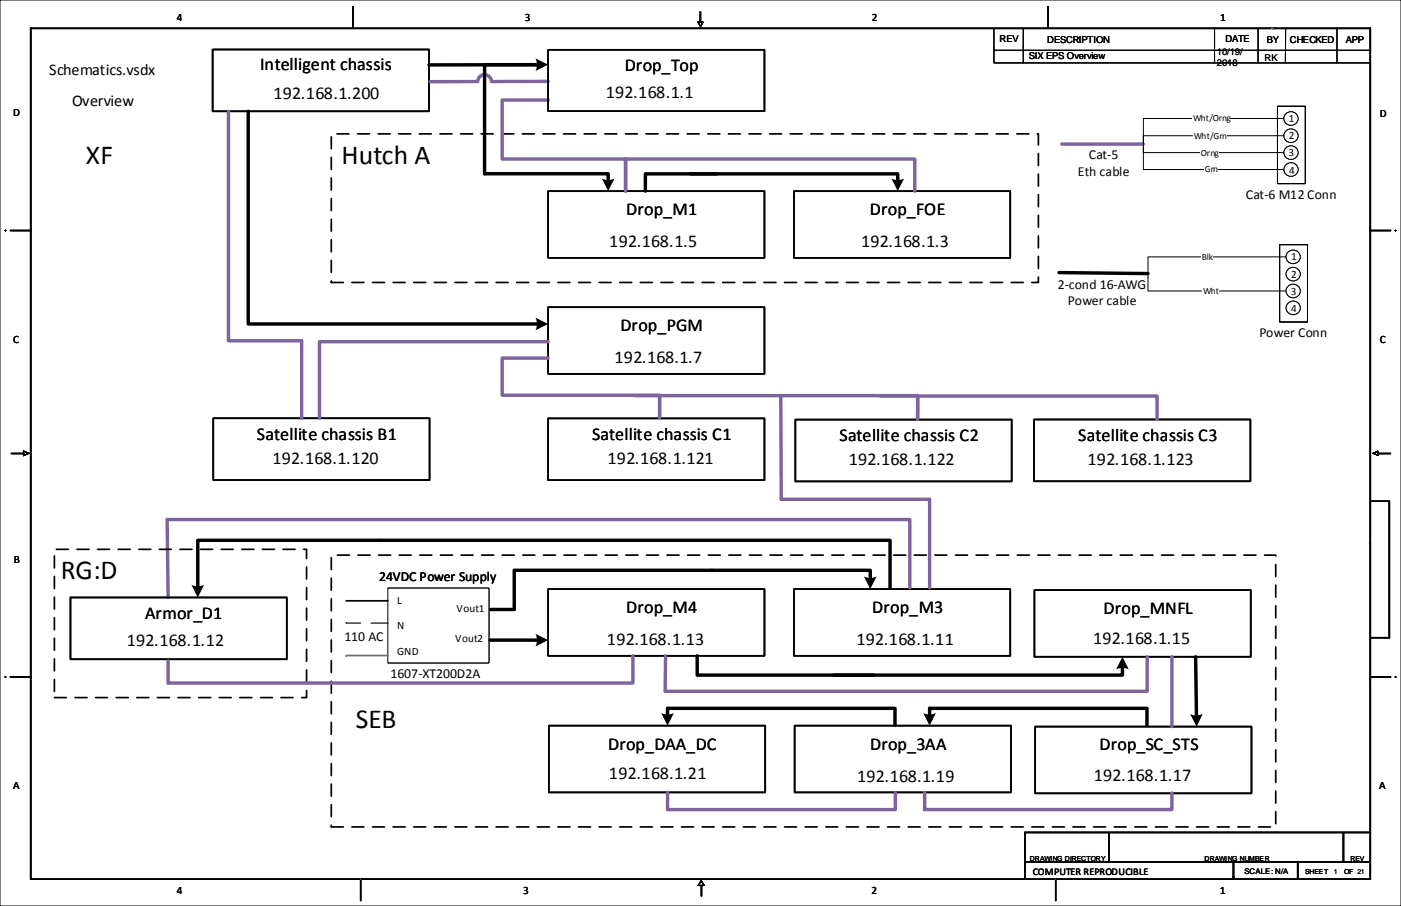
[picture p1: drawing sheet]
<svg xmlns="http://www.w3.org/2000/svg" width="432mm" height="279mm" viewBox="0 0 432 279" stroke-linecap="round" stroke-linejoin="round" font-family="sans-serif">
<path d="M0 0h431.8v279.4h-431.8z" fill="none" stroke="#000" stroke-width=".31"/>
<path d="M9.4 8.7v262.5l.2-.2v-262.2zM9.4 8.7l.2 .1h412.6l.2-.1zM422.2 8.8v262.2l.2 .2v-262.5zM9.4 271.2h413l-.2-.2h-412.6z" fill-rule="evenodd" fill="#fff"/>
<path d="M9.4 8.7l.2 .1v262.2l-.2 .2zM9.4 8.7h413l-.2 .1h-412.6zM422.2 8.8l.2-.1v262.5l-.2-.2zM9.4 271.2l.2-.2h412.6l.2 .2z" fill="none" stroke="#000" stroke-width=".31"/>
<path d="M9.4 8.7h.1M9.4 8.8h.1M9.5 8.7h.1M9.5 8.8h.1M9.6 8.7h.1" fill="none" stroke="#000" stroke-width=".31"/>
<path d="M3.2 208.7h6.3v.1h-6.3z" fill-rule="evenodd" fill="#fff"/>
<path d="M3.2 208.7h6.3v.1h-6.3z" fill="none" stroke="#000" stroke-width=".31"/>
<path d="M9.4 208.8h.1M9.5 208.7h.1M9.4 208.7h.1M9.5 208.8h.1M9.6 208.8h.1" fill="none" stroke="#000" stroke-width=".31"/>
<path d="M1.6 208.8h.1M1.7 208.7h.1M1.6 208.7h.1M1.7 208.8h.1M1.8 208.8h.1M1.8 208.7h.1" fill="none" stroke="#000" stroke-width=".31"/>
<path d="M3.2 71h6.3v.2h-6.3z" fill-rule="evenodd" fill="#fff"/>
<path d="M3.2 71h6.3v.2h-6.3z" fill="none" stroke="#000" stroke-width=".31"/>
<path d="M9.4 71.1h.1M9.4 71.2h.1M9.5 71h.1M9.4 71h.1M9.5 71.2h.1M9.6 71.1h.1" fill="none" stroke="#000" stroke-width=".31"/>
<path d="M1.6 71.1h.1M1.6 71.2h.1M1.7 71h.1M1.6 71h.1M1.7 71.2h.1M1.8 71.2h.1M1.8 71.1h.1M1.8 71h.1" fill="none" stroke="#000" stroke-width=".31"/>
<path d="M108.7 2.1h.2v6.5h-.2z" fill-rule="evenodd" fill="#fff"/>
<path d="M108.7 2.1h.2v6.5h-.2z" fill="none" stroke="#000" stroke-width=".31"/>
<path d="M108.7 2.1h.1M108.8 2.2h.1M108.8 2h.1M108.8 2.1h.1M108.9 2.2h.1M108.9 2.1h.1" fill="none" stroke="#000" stroke-width=".31"/>
<path d="M215.8 3.6h.2v3.2h-.2z" fill-rule="evenodd" fill="#fff"/>
<path d="M215.8 3.6h.2v3.2h-.2z" fill="none" stroke="#000" stroke-width=".31"/>
<path d="M216.6 6.9l-.7 1.3zM215.1 6.8h1.6zM215.1 6.8l.8 1.4z" fill-rule="evenodd" fill="#fff"/>
<path d="M215.1 6.8h1.6zM215.1 6.8l.8 1.4zM216.6 6.9l-.7 1.3z" fill="none" stroke="#000" stroke-width=".31"/>
<path d="M323 2.1h.1v6.5h-.1z" fill-rule="evenodd" fill="#fff"/>
<path d="M323 2.1h.1v6.5h-.1z" fill="none" stroke="#000" stroke-width=".31"/>
<path d="M323 2.1h.1M323 2.2h.1M323.1 2h.1M323.1 2.2h.1M323.1 2.1h.1" fill="none" stroke="#000" stroke-width=".31"/>
<path d="M422.3 71h6.3v.2h-6.3z" fill-rule="evenodd" fill="#fff"/>
<path d="M422.3 71h6.3v.2h-6.3z" fill="none" stroke="#000" stroke-width=".31"/>
<path d="M422.2 71.1h.1M422.3 71.2h.1M422.3 71h.1M422.4 71.2h.1M422.4 71.1h.1M422.4 71h.1" fill="none" stroke="#000" stroke-width=".31"/>
<path d="M430 71.1h.1M430 71.2h.1M430.1 71h.1M430 71h.1M430.1 71.2h.1M430.2 71.2h.1M430.2 71.1h.1M430.2 71h.1" fill="none" stroke="#000" stroke-width=".31"/>
<path d="M422.3 208.7h6.3v.1h-6.3z" fill-rule="evenodd" fill="#fff"/>
<path d="M422.3 208.7h6.3v.1h-6.3z" fill="none" stroke="#000" stroke-width=".31"/>
<path d="M422.2 208.8h.1M422.3 208.8h.1M422.3 208.7h.1M422.4 208.8h.1M422.4 208.7h.1" fill="none" stroke="#000" stroke-width=".31"/>
<path d="M430 208.8h.1M430.1 208.7h.1M430 208.7h.1M430.1 208.8h.1M430.2 208.8h.1M430.2 208.7h.1" fill="none" stroke="#000" stroke-width=".31"/>
<path d="M422.4 196.6v.1h5.9l-.2-.1zM428.1 154.6v42l.2 .1v-42.2zM422.4 154.5v.1h5.7l.2-.1z" fill-rule="evenodd" fill="#fff"/>
<path d="M422.4 154.5h5.9l-.2 .1h-5.7zM428.1 154.6l.2-.1v42.2l-.2-.1zM422.4 196.6h5.7l.2 .1h-5.9z" fill="none" stroke="#000" stroke-width=".31"/>
<path d="M422.2 167.5h.1M422.3 167.5h.1M422.3 167.4h.1M422.4 167.5h.1M422.4 167.4h.1" fill="none" stroke="#000" stroke-width=".31"/>
<path d="M422.2 209.6h.1M422.3 209.6h.1M422.3 209.5h.1M422.4 209.6h.1M422.4 209.5h.1" fill="none" stroke="#000" stroke-width=".31"/>
<path d="M3.5 139.8h3.8v.1h-3.8z" fill-rule="evenodd" fill="#fff"/>
<path d="M3.5 139.8h3.8v.1h-3.8z" fill="none" stroke="#000" stroke-width=".31"/>
<path d="M7.2 139.1l1.8 .7zM7.2 139.1v1.5zM7.3 140.4l1.7-.6z" fill-rule="evenodd" fill="#fff"/>
<path d="M7.2 139.1l1.8 .7zM7.2 139.1v1.5zM7.3 140.4l1.7-.6z" fill="none" stroke="#000" stroke-width=".31"/>
<path d="M216.1 273.1h.2v3.2h-.2z" fill-rule="evenodd" fill="#fff"/>
<path d="M216.1 273.1h.2v3.2h-.2z" fill="none" stroke="#000" stroke-width=".31"/>
<path d="M216.1 271.5l-1 1.6zM215.1 273.1h2zM216.1 271.5l1 1.6z" fill-rule="evenodd" fill="#fff"/>
<path d="M215.1 273.1h2zM216.1 271.5l-1 1.6zM216.1 271.5l1 1.6z" fill="none" stroke="#000" stroke-width=".31"/>
<path d="M424.7 139.8h3.9v.1h-3.9z" fill-rule="evenodd" fill="#fff"/>
<path d="M424.7 139.8h3.9v.1h-3.9z" fill="none" stroke="#000" stroke-width=".31"/>
<path d="M423.1 139.8l1.6 .7zM424.7 139.2v1.3zM423.1 139.8l1.6-.6z" fill-rule="evenodd" fill="#fff"/>
<path d="M423.1 139.8l1.6 .7zM423.1 139.8l1.6-.6zM424.7 139.2v1.3z" fill="none" stroke="#000" stroke-width=".31"/>
<path d="M399.9 265.9h.2v5h-.2z" fill-rule="evenodd" fill="#fff"/>
<path d="M399.9 265.9h.2v5h-.2z" fill="none" stroke="#000" stroke-width=".31"/>
<path d="M399.9 265.9h.1M399.9 266h.1M400 265.8h.1M400 266h.1M400.1 266h.1M400.1 265.9h.1" fill="none" stroke="#000" stroke-width=".31"/>
<path d="M399.9 265.9h.1M399.9 270.5h.1M399.9 266h.1M400 265.8h.1M400 270.5h.1M400 266h.1M400.1 266h.1M400.1 265.9h.1M400.1 270.5h.1" fill="none" stroke="#000" stroke-width=".31"/>
<path d="M380.1 265.9h.2v5h-.2z" fill-rule="evenodd" fill="#fff"/>
<path d="M380.1 265.9h.2v5h-.2z" fill="none" stroke="#000" stroke-width=".31"/>
<path d="M380.1 265.9h.1M380.1 266h.1M380.2 265.8h.1M380.2 266h.1M380.3 265.9h.1M380.2 265.9h.1" fill="none" stroke="#000" stroke-width=".31"/>
<path d="M380.1 265.9h.1M380.1 266h.1M380.2 265.8h.1M380.2 266h.1M380.3 265.9h.1M380.2 265.9h.1" fill="none" stroke="#000" stroke-width=".31"/>
<path d="M380.1 270.5h.1M380.2 270.4h.1M380.1 270.4h.1M380.2 270.5h.1M380.3 270.5h.1" fill="none" stroke="#000" stroke-width=".31"/>
<path d="M380.1 270.5h.1M380.2 270.4h.1M380.1 270.4h.1M380.2 270.5h.1M380.3 270.5h.1" fill="none" stroke="#000" stroke-width=".31"/>
<path d="M315.8 256.6h106.3v.2h-106.3z" fill-rule="evenodd" fill="#fff"/>
<path d="M315.8 256.6h106.3v.2h-106.3z" fill="none" stroke="#000" stroke-width=".31"/>
<path d="M316 265.8h106.1v.1h-106.1z" fill-rule="evenodd" fill="#fff"/>
<path d="M316 265.8h106.1v.1h-106.1z" fill="none" stroke="#000" stroke-width=".31"/>
<path d="M341.7 256.9h.2v8.8h-.2z" fill-rule="evenodd" fill="#fff"/>
<path d="M341.7 256.9h.2v8.8h-.2z" fill="none" stroke="#000" stroke-width=".31"/>
<path d="M413.9 257h.3v8.7h-.3z" fill-rule="evenodd" fill="#fff"/>
<path d="M413.9 257h.3v8.7h-.3z" fill="none" stroke="#000" stroke-width=".31"/>
<path d="M392.1 8.8h.1M392.2 8.7h.1M392.1 8.7h.1M392.2 8.9h.1M392.2 8.8h.1M392.3 8.8h.1" fill="none" stroke="#00f" stroke-width=".31"/>
<path d="M392.1 8.8h.1M392.2 8.7h.1M392.1 8.7h.1M392.2 8.9h.1M392.2 8.8h.1M392.3 8.8h.1" fill="none" stroke="#00f" stroke-width=".31"/>
<path d="M306.3 9v6.5h116.1M306.3 15.5v3.9h115.9M315.4 8.7v10.7M374.3 8.7v10.7M387.7 8.8v10.6M396.2 8.7v10.7M412.1 8.7v10.7" fill="none" stroke="#000" stroke-width=".31"/>
<path d="M315.8 256.7h.2v14.3h-.2z" fill-rule="evenodd" fill="#fff"/>
<path d="M315.8 256.7h.2v14.3h-.2z" fill="none" stroke="#000" stroke-width=".31"/>
<path d="M9.4 8.7v262.5l.2-.2v-262.2zM9.4 8.7l.2 .1h412.6l.2-.1zM422.2 8.8v262.2l.2 .2v-262.5zM9.4 271.2h413l-.2-.2h-412.6z" fill-rule="evenodd" fill="#fff"/>
<path d="M9.4 8.7l.2 .1v262.2l-.2 .2zM9.4 8.7h413l-.2 .1h-412.6zM422.2 8.8l.2-.1v262.5l-.2-.2zM9.4 271.2l.2-.2h412.6l.2 .2z" fill="none" stroke="#000" stroke-width=".31"/>
<path d="M9.4 8.7h.1M9.4 8.8h.1M9.5 8.7h.1M9.5 8.8h.1M9.6 8.7h.1" fill="none" stroke="#000" stroke-width=".31"/>
<path d="M3.2 208.7h6.3v.1h-6.3z" fill-rule="evenodd" fill="#fff"/>
<path d="M3.2 208.7h6.3v.1h-6.3z" fill="none" stroke="#000" stroke-width=".31"/>
<path d="M9.4 208.8h.1M9.5 208.7h.1M9.4 208.7h.1M9.5 208.8h.1M9.6 208.8h.1" fill="none" stroke="#000" stroke-width=".31"/>
<path d="M1.6 208.8h.1M1.7 208.7h.1M1.6 208.7h.1M1.7 208.8h.1M1.8 208.8h.1M1.8 208.7h.1" fill="none" stroke="#000" stroke-width=".31"/>
<path d="M3.2 71h6.3v.2h-6.3z" fill-rule="evenodd" fill="#fff"/>
<path d="M3.2 71h6.3v.2h-6.3z" fill="none" stroke="#000" stroke-width=".31"/>
<path d="M9.4 71.1h.1M9.4 71.2h.1M9.5 71h.1M9.4 71h.1M9.5 71.2h.1M9.6 71.1h.1" fill="none" stroke="#000" stroke-width=".31"/>
<path d="M1.6 71.1h.1M1.6 71.2h.1M1.7 71h.1M1.6 71h.1M1.7 71.2h.1M1.8 71.2h.1M1.8 71.1h.1M1.8 71h.1" fill="none" stroke="#000" stroke-width=".31"/>
<path d="M108.7 2.1h.2v6.5h-.2z" fill-rule="evenodd" fill="#fff"/>
<path d="M108.7 2.1h.2v6.5h-.2z" fill="none" stroke="#000" stroke-width=".31"/>
<path d="M108.7 2.1h.1M108.8 2.2h.1M108.8 2h.1M108.8 2.1h.1M108.9 2.2h.1M108.9 2.1h.1" fill="none" stroke="#000" stroke-width=".31"/>
<path d="M215.8 3.6h.2v3.2h-.2z" fill-rule="evenodd" fill="#fff"/>
<path d="M215.8 3.6h.2v3.2h-.2z" fill="none" stroke="#000" stroke-width=".31"/>
<path d="M216.6 6.9l-.7 1.3zM215.1 6.8h1.6zM215.1 6.8l.8 1.4z" fill-rule="evenodd" fill="#fff"/>
<path d="M215.1 6.8h1.6zM215.1 6.8l.8 1.4zM216.6 6.9l-.7 1.3z" fill="none" stroke="#000" stroke-width=".31"/>
<path d="M323 2.1h.1v6.5h-.1z" fill-rule="evenodd" fill="#fff"/>
<path d="M323 2.1h.1v6.5h-.1z" fill="none" stroke="#000" stroke-width=".31"/>
<path d="M323 2.1h.1M323 2.2h.1M323.1 2h.1M323.1 2.2h.1M323.1 2.1h.1" fill="none" stroke="#000" stroke-width=".31"/>
<path d="M422.3 71h6.3v.2h-6.3z" fill-rule="evenodd" fill="#fff"/>
<path d="M422.3 71h6.3v.2h-6.3z" fill="none" stroke="#000" stroke-width=".31"/>
<path d="M422.2 71.1h.1M422.3 71.2h.1M422.3 71h.1M422.4 71.2h.1M422.4 71.1h.1M422.4 71h.1" fill="none" stroke="#000" stroke-width=".31"/>
<path d="M430 71.1h.1M430 71.2h.1M430.1 71h.1M430 71h.1M430.1 71.2h.1M430.2 71.2h.1M430.2 71.1h.1M430.2 71h.1" fill="none" stroke="#000" stroke-width=".31"/>
<path d="M422.3 208.7h6.3v.1h-6.3z" fill-rule="evenodd" fill="#fff"/>
<path d="M422.3 208.7h6.3v.1h-6.3z" fill="none" stroke="#000" stroke-width=".31"/>
<path d="M422.2 208.8h.1M422.3 208.8h.1M422.3 208.7h.1M422.4 208.8h.1M422.4 208.7h.1" fill="none" stroke="#000" stroke-width=".31"/>
<path d="M430 208.8h.1M430.1 208.7h.1M430 208.7h.1M430.1 208.8h.1M430.2 208.8h.1M430.2 208.7h.1" fill="none" stroke="#000" stroke-width=".31"/>
<path d="M422.4 196.6v.1h5.9l-.2-.1zM428.1 154.6v42l.2 .1v-42.2zM422.4 154.5v.1h5.7l.2-.1z" fill-rule="evenodd" fill="#fff"/>
<path d="M422.4 154.5h5.9l-.2 .1h-5.7zM428.1 154.6l.2-.1v42.2l-.2-.1zM422.4 196.6h5.7l.2 .1h-5.9z" fill="none" stroke="#000" stroke-width=".31"/>
<path d="M422.2 167.5h.1M422.3 167.5h.1M422.3 167.4h.1M422.4 167.5h.1M422.4 167.4h.1" fill="none" stroke="#000" stroke-width=".31"/>
<path d="M422.2 209.6h.1M422.3 209.6h.1M422.3 209.5h.1M422.4 209.6h.1M422.4 209.5h.1" fill="none" stroke="#000" stroke-width=".31"/>
<path d="M3.5 139.8h3.8v.1h-3.8z" fill-rule="evenodd" fill="#fff"/>
<path d="M3.5 139.8h3.8v.1h-3.8z" fill="none" stroke="#000" stroke-width=".31"/>
<path d="M7.2 139.1l1.8 .7zM7.2 139.1v1.5zM7.3 140.4l1.7-.6z" fill-rule="evenodd" fill="#fff"/>
<path d="M7.2 139.1l1.8 .7zM7.2 139.1v1.5zM7.3 140.4l1.7-.6z" fill="none" stroke="#000" stroke-width=".31"/>
<path d="M216.1 273.1h.2v3.2h-.2z" fill-rule="evenodd" fill="#fff"/>
<path d="M216.1 273.1h.2v3.2h-.2z" fill="none" stroke="#000" stroke-width=".31"/>
<path d="M216.1 271.5l-1 1.6zM215.1 273.1h2zM216.1 271.5l1 1.6z" fill-rule="evenodd" fill="#fff"/>
<path d="M215.1 273.1h2zM216.1 271.5l-1 1.6zM216.1 271.5l1 1.6z" fill="none" stroke="#000" stroke-width=".31"/>
<path d="M424.7 139.8h3.9v.1h-3.9z" fill-rule="evenodd" fill="#fff"/>
<path d="M424.7 139.8h3.9v.1h-3.9z" fill="none" stroke="#000" stroke-width=".31"/>
<path d="M423.1 139.8l1.6 .7zM424.7 139.2v1.3zM423.1 139.8l1.6-.6z" fill-rule="evenodd" fill="#fff"/>
<path d="M423.1 139.8l1.6 .7zM423.1 139.8l1.6-.6zM424.7 139.2v1.3z" fill="none" stroke="#000" stroke-width=".31"/>
<path d="M399.9 265.9h.2v5h-.2z" fill-rule="evenodd" fill="#fff"/>
<path d="M399.9 265.9h.2v5h-.2z" fill="none" stroke="#000" stroke-width=".31"/>
<path d="M399.9 265.9h.1M399.9 270.5h.1M399.9 266h.1M400 265.8h.1M400 270.5h.1M400 266h.1M400.1 266h.1M400.1 265.9h.1M400.1 270.5h.1" fill="none" stroke="#000" stroke-width=".31"/>
<path d="M380.1 265.9h.2v5h-.2z" fill-rule="evenodd" fill="#fff"/>
<path d="M380.1 265.9h.2v5h-.2z" fill="none" stroke="#000" stroke-width=".31"/>
<path d="M380.1 265.9h.1M380.1 266h.1M380.2 265.8h.1M380.2 266h.1M380.3 265.9h.1M380.2 265.9h.1" fill="none" stroke="#000" stroke-width=".31"/>
<path d="M380.1 270.5h.1M380.2 270.4h.1M380.1 270.4h.1M380.2 270.5h.1M380.3 270.5h.1" fill="none" stroke="#000" stroke-width=".31"/>
<path d="M315.8 256.6h106.3v.2h-106.3z" fill-rule="evenodd" fill="#fff"/>
<path d="M315.8 256.6h106.3v.2h-106.3z" fill="none" stroke="#000" stroke-width=".31"/>
<path d="M316 265.8h106.1v.1h-106.1z" fill-rule="evenodd" fill="#fff"/>
<path d="M316 265.8h106.1v.1h-106.1z" fill="none" stroke="#000" stroke-width=".31"/>
<path d="M341.7 256.9h.2v8.8h-.2z" fill-rule="evenodd" fill="#fff"/>
<path d="M341.7 256.9h.2v8.8h-.2z" fill="none" stroke="#000" stroke-width=".31"/>
<path d="M413.9 257h.3v8.7h-.3z" fill-rule="evenodd" fill="#fff"/>
<path d="M413.9 257h.3v8.7h-.3z" fill="none" stroke="#000" stroke-width=".31"/>
<path d="M392.1 8.8h.1M392.2 8.7h.1M392.1 8.7h.1M392.2 8.9h.1M392.2 8.8h.1M392.3 8.8h.1" fill="none" stroke="#00f" stroke-width=".31"/>
<path d="M306.3 9v6.5h116.1M306.3 15.5v3.9h115.9M315.4 8.7v10.7M374.3 8.7v10.7M387.7 8.8v10.6M396.2 8.7v10.7M412.1 8.7v10.7" fill="none" stroke="#000" stroke-width=".31"/>
<path d="M315.8 256.7h.2v14.3h-.2z" fill-rule="evenodd" fill="#fff"/>
<path d="M315.8 256.7h.2v14.3h-.2z" fill="none" stroke="#000" stroke-width=".31"/>
<g fill="#fff">
<path d="M11 16.8h41.1v9.5h-41.1z" fill-rule="evenodd"/>
<path d="M11.1 26.3h41.2v9.5h-41.2z" fill-rule="evenodd"/>
<path d="M111.1 271.3h.2v6.5h-.2z" fill-rule="evenodd"/>
</g>
<path d="M111.1 271.3h.2v6.5h-.2z" fill="none" stroke="#000" stroke-width=".31"/>
<path d="M325.3 271.3h.2v6.5h-.2z" fill-rule="evenodd" fill="#fff"/>
<path d="M325.3 271.3h.2v6.5h-.2z" fill="none" stroke="#000" stroke-width=".31"/>
<path d="M9.4 8.7v262.5l.2-.2v-262.2zM9.4 8.7l.2 .1h412.6l.2-.1zM422.2 8.8v262.2l.2 .2v-262.5zM9.4 271.2h413l-.2-.2h-412.6z" fill-rule="evenodd" fill="#fff"/>
<path d="M9.4 8.7l.2 .1v262.2l-.2 .2zM9.4 8.7h413l-.2 .1h-412.6zM422.2 8.8l.2-.1v262.5l-.2-.2zM9.4 271.2l.2-.2h412.6l.2 .2z" fill="none" stroke="#000" stroke-width=".31"/>
<path d="M9.4 8.7h.1M9.4 8.8h.1M9.5 8.7h.1M9.5 8.8h.1M9.6 8.7h.1" fill="none" stroke="#000" stroke-width=".31"/>
<path d="M3.2 208.7h6.3v.1h-6.3z" fill-rule="evenodd" fill="#fff"/>
<path d="M3.2 208.7h6.3v.1h-6.3z" fill="none" stroke="#000" stroke-width=".31"/>
<path d="M9.4 208.8h.1M9.5 208.7h.1M9.4 208.7h.1M9.5 208.8h.1M9.6 208.8h.1" fill="none" stroke="#000" stroke-width=".31"/>
<path d="M1.6 208.8h.1M1.7 208.7h.1M1.6 208.7h.1M1.7 208.8h.1M1.8 208.8h.1M1.8 208.7h.1" fill="none" stroke="#000" stroke-width=".31"/>
<path d="M3.2 71h6.3v.2h-6.3z" fill-rule="evenodd" fill="#fff"/>
<path d="M3.2 71h6.3v.2h-6.3z" fill="none" stroke="#000" stroke-width=".31"/>
<path d="M9.4 71.1h.1M9.4 71.2h.1M9.5 71h.1M9.4 71h.1M9.5 71.2h.1M9.6 71.1h.1" fill="none" stroke="#000" stroke-width=".31"/>
<path d="M1.6 71.1h.1M1.6 71.2h.1M1.7 71h.1M1.6 71h.1M1.7 71.2h.1M1.8 71.2h.1M1.8 71.1h.1M1.8 71h.1" fill="none" stroke="#000" stroke-width=".31"/>
<path d="M108.7 2.1h.2v6.5h-.2z" fill-rule="evenodd" fill="#fff"/>
<path d="M108.7 2.1h.2v6.5h-.2z" fill="none" stroke="#000" stroke-width=".31"/>
<path d="M108.7 2.1h.1M108.8 2.2h.1M108.8 2h.1M108.8 2.1h.1M108.9 2.2h.1M108.9 2.1h.1" fill="none" stroke="#000" stroke-width=".31"/>
<path d="M215.8 3.6h.2v3.2h-.2z" fill-rule="evenodd" fill="#fff"/>
<path d="M215.8 3.6h.2v3.2h-.2z" fill="none" stroke="#000" stroke-width=".31"/>
<path d="M216.6 6.9l-.7 1.3zM215.1 6.8h1.6zM215.1 6.8l.8 1.4z" fill-rule="evenodd" fill="#fff"/>
<path d="M215.1 6.8h1.6zM215.1 6.8l.8 1.4zM216.6 6.9l-.7 1.3z" fill="none" stroke="#000" stroke-width=".31"/>
<path d="M323 2.1h.1v6.5h-.1z" fill-rule="evenodd" fill="#fff"/>
<path d="M323 2.1h.1v6.5h-.1z" fill="none" stroke="#000" stroke-width=".31"/>
<path d="M323 2.1h.1M323 2.2h.1M323.1 2h.1M323.1 2.2h.1M323.1 2.1h.1" fill="none" stroke="#000" stroke-width=".31"/>
<path d="M422.3 71h6.3v.2h-6.3z" fill-rule="evenodd" fill="#fff"/>
<path d="M422.3 71h6.3v.2h-6.3z" fill="none" stroke="#000" stroke-width=".31"/>
<path d="M422.2 71.1h.1M422.3 71.2h.1M422.3 71h.1M422.4 71.2h.1M422.4 71.1h.1M422.4 71h.1" fill="none" stroke="#000" stroke-width=".31"/>
<path d="M430 71.1h.1M430 71.2h.1M430.1 71h.1M430 71h.1M430.1 71.2h.1M430.2 71.2h.1M430.2 71.1h.1M430.2 71h.1" fill="none" stroke="#000" stroke-width=".31"/>
<path d="M422.3 208.7h6.3v.1h-6.3z" fill-rule="evenodd" fill="#fff"/>
<path d="M422.3 208.7h6.3v.1h-6.3z" fill="none" stroke="#000" stroke-width=".31"/>
<path d="M422.2 208.8h.1M422.3 208.8h.1M422.3 208.7h.1M422.4 208.8h.1M422.4 208.7h.1" fill="none" stroke="#000" stroke-width=".31"/>
<path d="M430 208.8h.1M430.1 208.7h.1M430 208.7h.1M430.1 208.8h.1M430.2 208.8h.1M430.2 208.7h.1" fill="none" stroke="#000" stroke-width=".31"/>
<path d="M422.4 196.6v.1h5.9l-.2-.1zM428.1 154.6v42l.2 .1v-42.2zM422.4 154.5v.1h5.7l.2-.1z" fill-rule="evenodd" fill="#fff"/>
<path d="M422.4 154.5h5.9l-.2 .1h-5.7zM428.1 154.6l.2-.1v42.2l-.2-.1zM422.4 196.6h5.7l.2 .1h-5.9z" fill="none" stroke="#000" stroke-width=".31"/>
<path d="M422.2 167.5h.1M422.3 167.5h.1M422.3 167.4h.1M422.4 167.5h.1M422.4 167.4h.1" fill="none" stroke="#000" stroke-width=".31"/>
<path d="M422.2 209.6h.1M422.3 209.6h.1M422.3 209.5h.1M422.4 209.6h.1M422.4 209.5h.1" fill="none" stroke="#000" stroke-width=".31"/>
<path d="M3.5 139.8h3.8v.1h-3.8z" fill-rule="evenodd" fill="#fff"/>
<path d="M3.5 139.8h3.8v.1h-3.8z" fill="none" stroke="#000" stroke-width=".31"/>
<path d="M7.2 139.1l1.8 .7zM7.2 139.1v1.5zM7.3 140.4l1.7-.6z" fill-rule="evenodd" fill="#fff"/>
<path d="M7.2 139.1l1.8 .7zM7.2 139.1v1.5zM7.3 140.4l1.7-.6z" fill="none" stroke="#000" stroke-width=".31"/>
<path d="M216.1 273.1h.2v3.2h-.2z" fill-rule="evenodd" fill="#fff"/>
<path d="M216.1 273.1h.2v3.2h-.2z" fill="none" stroke="#000" stroke-width=".31"/>
<path d="M216.1 271.5l-1 1.6zM215.1 273.1h2zM216.1 271.5l1 1.6z" fill-rule="evenodd" fill="#fff"/>
<path d="M215.1 273.1h2zM216.1 271.5l-1 1.6zM216.1 271.5l1 1.6z" fill="none" stroke="#000" stroke-width=".31"/>
<path d="M424.7 139.8h3.9v.1h-3.9z" fill-rule="evenodd" fill="#fff"/>
<path d="M424.7 139.8h3.9v.1h-3.9z" fill="none" stroke="#000" stroke-width=".31"/>
<path d="M423.1 139.8l1.6 .7zM424.7 139.2v1.3zM423.1 139.8l1.6-.6z" fill-rule="evenodd" fill="#fff"/>
<path d="M423.1 139.8l1.6 .7zM423.1 139.8l1.6-.6zM424.7 139.2v1.3z" fill="none" stroke="#000" stroke-width=".31"/>
<path d="M399.9 265.9h.2v5h-.2z" fill-rule="evenodd" fill="#fff"/>
<path d="M399.9 265.9h.2v5h-.2z" fill="none" stroke="#000" stroke-width=".31"/>
<path d="M399.9 265.9h.1M399.9 270.5h.1M399.9 266h.1M400 265.8h.1M400 270.5h.1M400 266h.1M400.1 266h.1M400.1 265.9h.1M400.1 270.5h.1" fill="none" stroke="#000" stroke-width=".31"/>
<path d="M380.1 265.9h.2v5h-.2z" fill-rule="evenodd" fill="#fff"/>
<path d="M380.1 265.9h.2v5h-.2z" fill="none" stroke="#000" stroke-width=".31"/>
<path d="M380.1 265.9h.1M380.1 266h.1M380.2 265.8h.1M380.2 266h.1M380.3 265.9h.1M380.2 265.9h.1" fill="none" stroke="#000" stroke-width=".31"/>
<path d="M380.1 270.5h.1M380.2 270.4h.1M380.1 270.4h.1M380.2 270.5h.1M380.3 270.5h.1" fill="none" stroke="#000" stroke-width=".31"/>
<path d="M315.8 256.6h106.3v.2h-106.3z" fill-rule="evenodd" fill="#fff"/>
<path d="M315.8 256.6h106.3v.2h-106.3z" fill="none" stroke="#000" stroke-width=".31"/>
<path d="M316 265.8h106.1v.1h-106.1z" fill-rule="evenodd" fill="#fff"/>
<path d="M316 265.8h106.1v.1h-106.1z" fill="none" stroke="#000" stroke-width=".31"/>
<path d="M341.7 256.9h.2v8.8h-.2z" fill-rule="evenodd" fill="#fff"/>
<path d="M341.7 256.9h.2v8.8h-.2z" fill="none" stroke="#000" stroke-width=".31"/>
<path d="M413.9 257h.3v8.7h-.3z" fill-rule="evenodd" fill="#fff"/>
<path d="M413.9 257h.3v8.7h-.3z" fill="none" stroke="#000" stroke-width=".31"/>
<path d="M392.1 8.8h.1M392.2 8.7h.1M392.1 8.7h.1M392.2 8.9h.1M392.2 8.8h.1M392.3 8.8h.1" fill="none" stroke="#00f" stroke-width=".31"/>
<path d="M306.3 9v6.5h116.1M306.3 15.5v3.9h115.9M315.4 8.7v10.7M374.3 8.7v10.7M387.7 8.8v10.6M396.2 8.7v10.7M412.1 8.7v10.7" fill="none" stroke="#000" stroke-width=".31"/>
<path d="M315.8 256.7h.2v14.3h-.2z" fill-rule="evenodd" fill="#fff"/>
<path d="M315.8 256.7h.2v14.3h-.2z" fill="none" stroke="#000" stroke-width=".31"/>
<g fill="#fff">
<path d="M11 16.8h41.1v9.5h-41.1z" fill-rule="evenodd"/>
<path d="M11.1 26.3h41.2v9.5h-41.2z" fill-rule="evenodd"/>
<path d="M111.1 271.3h.2v6.5h-.2z" fill-rule="evenodd"/>
</g>
<path d="M111.1 271.3h.2v6.5h-.2z" fill="none" stroke="#000" stroke-width=".31"/>
<path d="M325.3 271.3h.2v6.5h-.2z" fill-rule="evenodd" fill="#fff"/>
<path d="M325.3 271.3h.2v6.5h-.2z" fill="none" stroke="#000" stroke-width=".31"/>
<path d="M102.1 41.3h217.9v45.8h-217.9zM102.1 171.2h291.1v83.8h-291.1z" fill="none" stroke="#000" stroke-width=".53" stroke-dasharray="3.7 2.6"/>
<path d="M65.5 15.3h66.7v19h-66.7zM168.9 15.4h66.7v18.9h-66.7zM168.9 59h66.7v20.5h-66.7zM244.7 59h66.7v20.5h-66.7zM168.9 94.7h66.7v20.6h-66.7zM168.9 129h66.7v19.1h-66.7zM245.1 129.4h66.7v19.1h-66.7zM168.9 181.7h66.7v20.5h-66.7zM244.7 181.7h66.7v20.5h-66.7z" fill="none" stroke="#000" stroke-width=".53"/>
<path d="M70.4 34.3v70.8h22.6M168.9 25.1h-17.4a2.12 2.12 0 0 0-2.2-2.1 2.12 2.12 0 0 0-2.1 2.2h-14.6M168.9 30.9h-14.1v18.1h38v10v-10M192.6 49h89.3v10M168.9 110.4h-14.1v11.5h48.5v6.8v-6.7M195.7 122h87.1v7.4M240.6 122l.2 32h45.7v27.3M280.4 181.3v-21.1h-228.9l.3 24.1" fill="none" stroke="#7e649e" stroke-width="1.1"/>
<path d="M166 19.9l-33.8 .1M166.5 19.9h-17.1v33.7M76.5 34.3v65.6h89.5M149.4 53.6h38.1v2.4M212.7 53.6h64v2.4M221.1 53.6h-22.2v5.4M219.5 175.9h48.7v2.8" fill="none" stroke="#000" stroke-width="1.1"/>
<g fill="#000">
<path d="M165 18l3.9 1.9-3.9 2 .5-2.2z" fill-rule="evenodd"/>
<path d="M185.5 55.1l2.2 .4 1.7-.4-1.9 3.9z" fill-rule="evenodd"/>
<path d="M274.7 55.1l2.3 .4 1.6-.4-1.9 3.9z" fill-rule="evenodd"/>
<path d="M165 98l3.9 1.9-3.9 2 .5-2.3z" fill-rule="evenodd"/>
<path d="M266.3 177.8l2.2 .4 1.7-.4-2 3.9z" fill-rule="evenodd"/>
</g>
<path d="M119.5 181.4h31.2v23h-31.2z" fill-rule="evenodd" fill="#fff"/>
<path d="M119.5 181.4h31.2v23h-31.2z" fill="none" stroke="#000" stroke-width=".31"/>
<path d="M119.5 181.4h31.2v23h-31.2z" fill-rule="evenodd" fill="#fff"/>
<path d="M119.5 181.4h31.2v23h-31.2z" fill="none" stroke="#000" stroke-width=".31"/>
<path d="M119.5 181.4h31.2v23h-31.2z" fill-rule="evenodd" fill="#fff"/>
<path d="M393.7 32.8h8.6v23.8h-8.6zM119.5 181.4h31.2v23h-31.2z" fill="none" stroke="#000" stroke-width=".31"/>
<path d="M119.5 185.2l-12.8 .1" fill="none" stroke="#000" stroke-width=".53"/>
<path d="M119.6 192.2h-12.9v-.2" fill="none" stroke="#000" stroke-width=".35" stroke-dasharray="5.3 3.2"/>
<path d="M119.5 202.2h-12.8v.2" fill="none" stroke="#789440" stroke-width=".53"/>
<path d="M326.4 84.1l27.4 .3M219.5 175.9h-61v12.1" fill="none" stroke="#000" stroke-width="1.1"/>
<path d="M327.2 44.4h25.2" fill="none" stroke="#7e649e" stroke-width="1.1"/>
<circle cx="397.9" cy="41.9" r="2.13" fill="#fff"/>
<circle cx="397.9" cy="41.9" r="2.13" fill="none" stroke="#000" stroke-width=".31"/>
<circle cx="397.9" cy="36.5" r="2.13" fill="#fff"/>
<circle cx="397.9" cy="36.5" r="2.13" fill="none" stroke="#000" stroke-width=".31"/>
<circle cx="397.9" cy="47.1" r="2.13" fill="#fff"/>
<circle cx="397.9" cy="47.1" r="2.13" fill="none" stroke="#000" stroke-width=".31"/>
<circle cx="398" cy="52.3" r="2.13" fill="#fff"/>
<g fill="none" stroke="#000" stroke-width=".31">
<path d="M393.7 32.8h8.6v23.8h-8.6z"/>
<circle cx="398" cy="52.3" r="2.13"/>
</g>
<circle cx="397.9" cy="41.9" r="2.13" fill="#fff"/>
<circle cx="397.9" cy="41.9" r="2.13" fill="none" stroke="#000" stroke-width=".31"/>
<circle cx="397.9" cy="36.5" r="2.13" fill="#fff"/>
<circle cx="397.9" cy="36.5" r="2.13" fill="none" stroke="#000" stroke-width=".31"/>
<circle cx="397.9" cy="47.1" r="2.13" fill="#fff"/>
<circle cx="397.9" cy="47.1" r="2.13" fill="none" stroke="#000" stroke-width=".31"/>
<circle cx="398" cy="52.3" r="2.13" fill="#fff"/>
<g fill="none" stroke="#000" stroke-width=".31">
<path d="M394.4 75.5h8.6v23.8h-8.6z"/>
<circle cx="398" cy="52.3" r="2.13"/>
</g>
<circle cx="398.6" cy="84.5" r="2.14" fill="#fff"/>
<circle cx="398.6" cy="84.5" r="2.14" fill="none" stroke="#000" stroke-width=".31"/>
<circle cx="398.6" cy="79.2" r="2.14" fill="#fff"/>
<circle cx="398.6" cy="79.2" r="2.14" fill="none" stroke="#000" stroke-width=".31"/>
<circle cx="398.6" cy="89.7" r="2.14" fill="#fff"/>
<circle cx="398.6" cy="89.7" r="2.14" fill="none" stroke="#000" stroke-width=".31"/>
<circle cx="398.6" cy="95" r="2.13" fill="#fff"/>
<g fill="none" stroke="#000" stroke-width=".31">
<path d="M394.4 75.5h8.6v23.8h-8.6z"/>
<circle cx="398.6" cy="95" r="2.13"/>
</g>
<circle cx="398.6" cy="84.5" r="2.14" fill="#fff"/>
<circle cx="398.6" cy="84.5" r="2.14" fill="none" stroke="#000" stroke-width=".31"/>
<circle cx="398.6" cy="79.2" r="2.14" fill="#fff"/>
<circle cx="398.6" cy="79.2" r="2.14" fill="none" stroke="#000" stroke-width=".31"/>
<circle cx="398.6" cy="89.7" r="2.14" fill="#fff"/>
<circle cx="398.6" cy="89.7" r="2.14" fill="none" stroke="#000" stroke-width=".31"/>
<circle cx="398.6" cy="95" r="2.13" fill="#fff"/>
<g fill="none" stroke="#000" stroke-width=".31">
<path d="M396.4 79.2h-42.6v6.4"/>
<circle cx="398.6" cy="95" r="2.13"/>
</g>
<path d="M370.2 77.5h3.4v3.4h-3.4z" fill-rule="evenodd" fill="#fff"/>
<path d="M353.8 85.6v4.1h42.6" fill="none" stroke="#000" stroke-width=".31"/>
<path d="M370.6 88h4.9v3.4h-4.9z" fill-rule="evenodd" fill="#fff"/>
<path d="M395.7 36.5h-43.3v7.9" fill="none" stroke="#000" stroke-width=".31"/>
<path d="M367.5 34.9h11.7v3.3h-11.7z" fill-rule="evenodd" fill="#fff"/>
<path d="M395.7 41.9h-43.3v2.3" fill="none" stroke="#000" stroke-width=".31"/>
<path d="M367.7 40.2h10.3v3.4h-10.3z" fill-rule="evenodd" fill="#fff"/>
<path d="M352.4 44.4v2.7h43.3" fill="none" stroke="#000" stroke-width=".31"/>
<path d="M369.9 45.4h5.7v3.4h-5.7z" fill-rule="evenodd" fill="#fff"/>
<path d="M352.4 45.5v6.8h43.3" fill="none" stroke="#000" stroke-width=".31"/>
<path d="M371.1 50.6h4.2v3.4h-4.2z" fill-rule="evenodd" fill="#fff"/>
<path d="M65.7 129h66.7v19h-66.7zM318.7 129.4h66.7v19h-66.7zM21.7 184.3h66.7v19h-66.7zM318.8 182h66.7v20.5h-66.7zM169.2 223.8h66.6v20.6h-66.6zM244.9 223.8h66.7v20.6h-66.7zM319 224.1h66.7v20.6h-66.7z" fill="none" stroke="#000" stroke-width=".53"/>
<path d="M93 105.1v23.9M168.9 105.4h-70.5v23.6M271.3 122.1h85.3v7.3M282.9 122l-.1 7.1M195.1 202.2v8.4h-143.3v-6.8M205.1 202.2l-.1 11h148.6v-10.7M361.2 202.5v21.6M205.7 244.4v5.3h70.2v-5.2M285 244.4v5.3M361.2 244.5v5.2h-76.3" fill="none" stroke="#7e649e" stroke-width="1.1"/>
<path d="M151 197.4h15M151.2 188h7.3M274.3 181.3v-14.7h-213.3v14.7M214.9 202.2v6h54.2M345.9 205.5v2.7h-89M368.5 202.5l.3 18.6M205.7 220.8v-2.4h70.1v5.2M286.5 220.8v-2.4h67v5.2" fill="none" stroke="#000" stroke-width="1.1"/>
<g fill="#000">
<path d="M59 180.4l2.2 .4 1.7-.4-1.9 3.9z" fill-rule="evenodd"/>
<path d="M165 195.5l3.9 1.9-3.9 2 .5-1.7z" fill-rule="evenodd"/>
<path d="M345.9 202.5l2 3.9-1.7-.4-2.2 .4z" fill-rule="evenodd"/>
<path d="M203.8 219.9l2.2 .4 1.7-.4-2 3.9z" fill-rule="evenodd"/>
<path d="M284.6 219.9l2.2 .4 1.7-.4-2 3.9z" fill-rule="evenodd"/>
<path d="M366.8 220.2l1.7 .4 2.2-.4-1.9 3.9z" fill-rule="evenodd"/>
</g>
<path d="M16.8 169.4h77.7v45.7h-77.7z" fill="none" stroke="#000" stroke-width=".53" stroke-dasharray="3.7 2.6"/>
<g font-size="8.5">
<text x="26.5" y="50.6">XF</text>
<text x="105.3" y="50.6">Hutch A</text>
<text x="18.8" y="178.4">RG:D</text>
<text x="109.6" y="224.5">SEB</text>
</g>
<g font-size="5.6">
<text x="80.2" y="21.7">Intelligent chassis</text>
<text x="192.5" y="21.8">Drop_Top</text>
<text x="84.3" y="30.6">192.168.1.200</text>
<text x="186.7" y="30.2">192.168.1.1</text>
<text x="193" y="66.2">Drop_M1</text>
<text x="268.1" y="66.2">Drop_FOE</text>
<text x="187.8" y="76">192.168.1.5</text>
<text x="265.4" y="76">192.168.1.3</text>
<text x="191.2" y="102">Drop_PGM</text>
<text x="189.4" y="111.8">192.168.1.7</text>
<text x="79.2" y="135.6">Satellite chassis B1</text>
<text x="182.5" y="135.6">Satellite chassis C1</text>
<text x="258.7" y="136">Satellite chassis C2</text>
<text x="332.3" y="135.9">Satellite chassis C3</text>
<text x="83.9" y="143">192.168.1.120</text>
<text x="187.2" y="143">192.168.1.121</text>
<text x="261.6" y="143.4">192.168.1.122</text>
<text x="335.2" y="143.4">192.168.1.123</text>
<text x="44.7" y="190.9">Armor_D1</text>
<text x="193" y="189">Drop_M4</text>
<text x="268.8" y="189">Drop_M3</text>
<text x="340.1" y="189.3">Drop_MNFL</text>
<text x="39.1" y="199.2">192.168.1.12</text>
<text x="187.1" y="198.9">192.168.1.13</text>
<text x="263.9" y="198.9">192.168.1.11</text>
<text x="336.9" y="198.7">192.168.1.15</text>
<text x="187.5" y="231.1">Drop_DAA_DC</text>
<text x="268.2" y="231.1">Drop_3AA</text>
<text x="338.9" y="231.4">Drop_SC_STS</text>
<text x="187.7" y="240.4">192.168.1.21</text>
<text x="264.2" y="241">192.168.1.19</text>
<text x="337.1" y="240.8">192.168.1.17</text>
</g>
<g font-size="5">
<text x="15.2" y="23.1">Schematics.vsdx</text>
<text x="22.2" y="32.6">Overview</text>
</g>
<g font-size="4.2">
<text x="335.6" y="49.1">Cat-5</text>
<text x="332.2" y="54.2">Eth cable</text>
<text x="384" y="61.3">Cat-6 M12 Conn</text>
<text x="326" y="89">2-cond 16-AWG</text>
<text x="329.1" y="94.1">Power cable</text>
<text x="388.2" y="104">Power Conn</text>
<text x="116.9" y="179.1">24VDC Power Supply</text>
<text x="106.1" y="197.7">110 AC</text>
<text x="120.4" y="209.2">1607-XT200D2A</text>
</g>
<g font-size="3.4">
<text x="54.5" y="6.6">4</text>
<text x="161.7" y="6.6">3</text>
<text x="268.7" y="6.6">2</text>
<text x="376.1" y="6.6">1</text>
<text x="4" y="35.7">D</text>
<text x="397.3" y="37.6">1</text>
<text x="425.3" y="36.1">D</text>
<text x="397.3" y="43">2</text>
<text x="397.2" y="48.2">3</text>
<text x="397.3" y="53.5">4</text>
<text x="397.9" y="80.3">1</text>
<text x="397.9" y="85.7">2</text>
<text x="397.8" y="90.9">3</text>
<text x="398" y="96.2">4</text>
<text x="4" y="105.8">C</text>
<text x="425.3" y="105.8">C</text>
<text x="4.2" y="173.5">B</text>
<text x="122.4" y="186.2">L</text>
<text x="140.7" y="188.8">Vout1</text>
<text x="122.4" y="194.1">N</text>
<text x="140.3" y="198">Vout2</text>
<text x="122.4" y="202">GND</text>
<text x="4" y="243.2">A</text>
<text x="425.1" y="243.2">A</text>
<text x="54.5" y="275.8">4</text>
<text x="161.3" y="275.8">3</text>
<text x="268.6" y="275.8">2</text>
<text x="376" y="275.8">1</text>
</g>
<text font-size="3.2" x="318.3" y="269.9">COMPUTER REPRODUCIBLE</text>
<g font-size="2.9">
<text x="308.1" y="12.9">REV</text>
<text x="322.8" y="13.3">DESCRIPTION</text>
<text x="375.1" y="17">10/19/</text>
<text x="377.7" y="13">DATE</text>
<text x="390.4" y="13.3">BY</text>
<text x="397.5" y="13.3">CHECKED</text>
<text x="414.8" y="13.2">APP</text>
<text x="317.1" y="18.3">SIX EPS Overview</text>
<text x="375.1" y="20.4">2018</text>
<text x="389.7" y="18.7">RK</text>
<text x="367.7" y="37.4">Wht/Orng</text>
<text x="367.9" y="42.7">Wht/Grn</text>
<text x="370.1" y="48">Orng</text>
<text x="371.3" y="53.2">Grn</text>
<text x="370.4" y="80.1">Blk</text>
<text x="370.8" y="90.7">Wht</text>
</g>
<text font-size="2.4" x="383.5" y="269.5">SCALE: N/A</text>
<g font-size="2.1">
<text x="317.4" y="265.4">DRAWING DIRECTORY</text>
<text x="371.3" y="265.5">DRAWING NUMBER</text>
<text x="402.3" y="269.4">SHEET</text>
<text x="411.1" y="269.5">1</text>
<text x="414.2" y="269.4">OF 21</text>
<text x="414.2" y="269.4">OF</text>
<text x="416.2" y="265.5">REV</text>
</g>
</svg>
